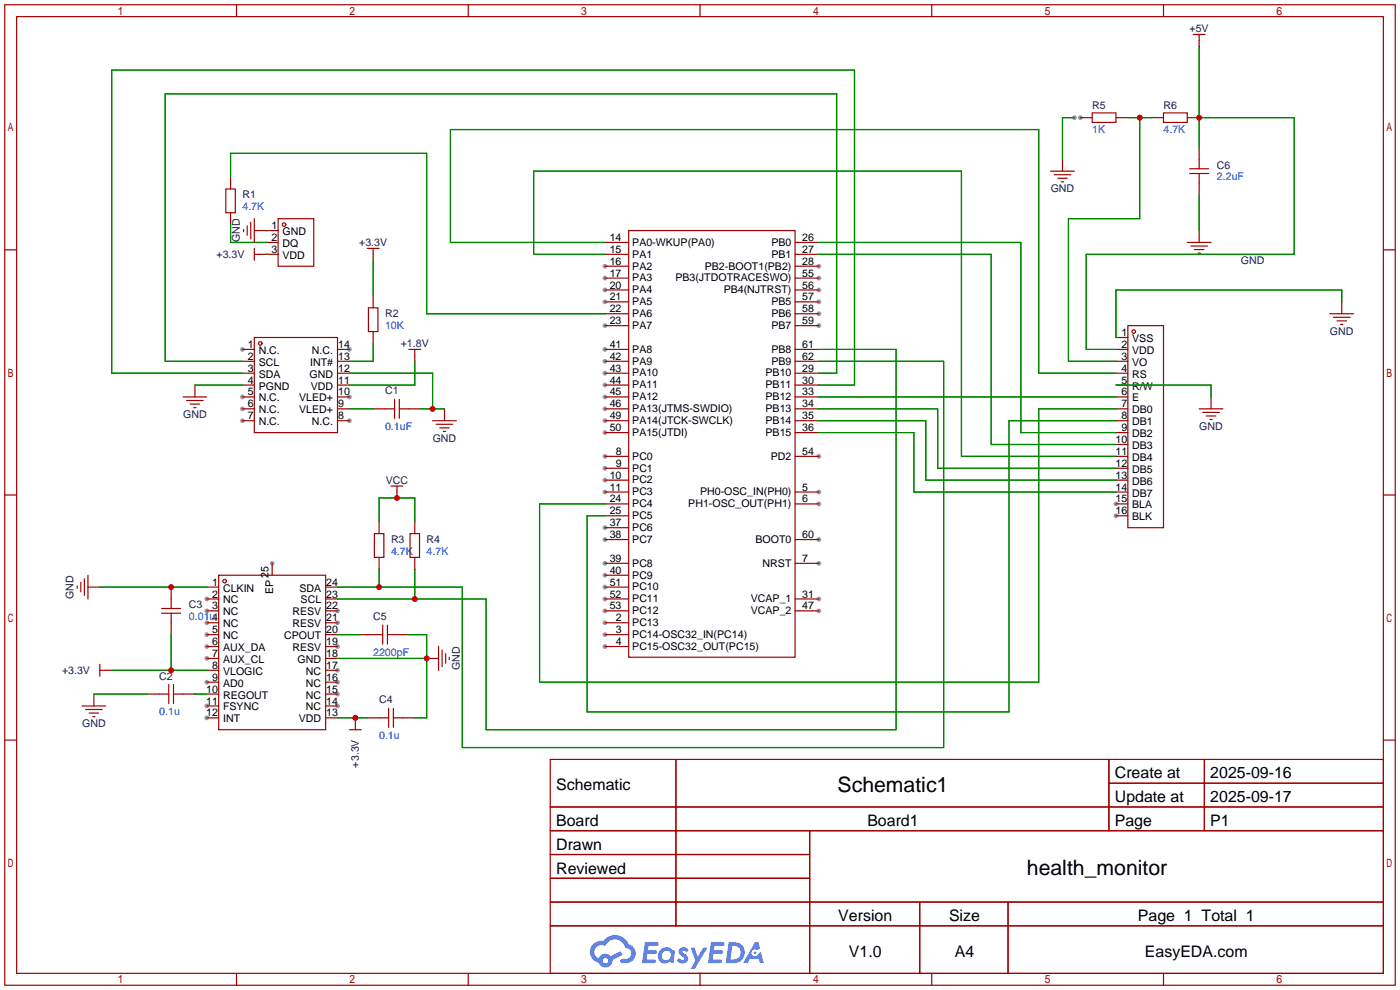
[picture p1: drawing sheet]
<svg xmlns="http://www.w3.org/2000/svg" width="299mm" height="212mm" viewBox="0 0 299 212" stroke-linecap="round" stroke-linejoin="round" font-family="sans-serif">
<g fill="#999">
<circle cx="129.3" cy="56.9" r=".51"/>
<circle cx="129.3" cy="59.4" r=".51"/>
<circle cx="129.3" cy="62" r=".51"/>
<circle cx="129.3" cy="64.5" r=".51"/>
<circle cx="129.3" cy="69.6" r=".51"/>
<circle cx="175" cy="56.9" r=".51"/>
<circle cx="129.3" cy="74.7" r=".51"/>
<circle cx="129.3" cy="77.2" r=".51"/>
<circle cx="129.3" cy="79.8" r=".51"/>
<circle cx="129.3" cy="82.3" r=".51"/>
<circle cx="129.3" cy="84.8" r=".51"/>
<circle cx="129.3" cy="87.4" r=".51"/>
<circle cx="129.3" cy="89.9" r=".51"/>
<circle cx="129.3" cy="92.5" r=".51"/>
<circle cx="175" cy="59.4" r=".51"/>
<circle cx="175" cy="62" r=".51"/>
<circle cx="175" cy="64.5" r=".51"/>
<circle cx="175" cy="67.1" r=".51"/>
<circle cx="175" cy="69.6" r=".51"/>
<circle cx="129.3" cy="133.1" r=".51"/>
<circle cx="129.3" cy="135.6" r=".51"/>
<circle cx="129.3" cy="138.2" r=".51"/>
<circle cx="129.3" cy="97.5" r=".51"/>
<circle cx="129.3" cy="100.1" r=".51"/>
<circle cx="129.3" cy="102.6" r=".51"/>
<circle cx="129.3" cy="105.2" r=".51"/>
<circle cx="129.3" cy="112.8" r=".51"/>
<circle cx="129.3" cy="115.3" r=".51"/>
<circle cx="129.3" cy="120.4" r=".51"/>
<circle cx="129.3" cy="122.9" r=".51"/>
<circle cx="129.3" cy="125.5" r=".51"/>
<circle cx="129.3" cy="128" r=".51"/>
<circle cx="129.3" cy="130.6" r=".51"/>
<circle cx="175" cy="97.5" r=".51"/>
<circle cx="175" cy="105.2" r=".51"/>
<circle cx="175" cy="107.7" r=".51"/>
<circle cx="175" cy="120.4" r=".51"/>
<circle cx="175" cy="128" r=".51"/>
<circle cx="175" cy="130.6" r=".51"/>
<circle cx="175" cy="115.3" r=".51"/>
<circle cx="74.7" cy="74.7" r=".51"/>
<circle cx="74.7" cy="84.8" r=".51"/>
<circle cx="74.7" cy="89.9" r=".51"/>
<circle cx="51.8" cy="89.9" r=".51"/>
<circle cx="51.8" cy="87.4" r=".51"/>
<circle cx="51.8" cy="84.8" r=".51"/>
<circle cx="51.8" cy="74.7" r=".51"/>
<circle cx="44.2" cy="128" r=".51"/>
<circle cx="44.2" cy="130.6" r=".51"/>
<circle cx="44.2" cy="133.1" r=".51"/>
<circle cx="44.2" cy="135.6" r=".51"/>
<circle cx="44.2" cy="138.2" r=".51"/>
<circle cx="44.2" cy="140.7" r=".51"/>
<circle cx="44.2" cy="145.8" r=".51"/>
<circle cx="44.2" cy="150.9" r=".51"/>
<circle cx="44.2" cy="153.4" r=".51"/>
<circle cx="72.1" cy="150.9" r=".51"/>
<circle cx="72.1" cy="148.3" r=".51"/>
<circle cx="72.1" cy="145.8" r=".51"/>
<circle cx="72.1" cy="143.3" r=".51"/>
<circle cx="72.1" cy="138.2" r=".51"/>
<circle cx="72.1" cy="133.1" r=".51"/>
<circle cx="72.1" cy="130.6" r=".51"/>
<circle cx="58.2" cy="120.4" r=".51"/>
<circle cx="238.5" cy="110.2" r=".51"/>
<circle cx="238.5" cy="107.7" r=".51"/>
<circle cx="230.9" cy="25.1" r=".51"/>
<circle cx="229.6" cy="25.1" r=".51"/>
</g>
<g fill="none" stroke="#a10000" stroke-width=".25">
<path d="M1 1h297.2v209.6h-297.2zM3.6 3.6h292.1v204.4h-292.1zM50.5 1v2.6M100.1 1v2.6M149.6 1v2.6M199.1 1v2.6M248.7 1v2.6M1 53.4h2.6M295.7 53.4h2.5M1 105.8h2.6M295.7 105.8h2.5M1 158.2h2.6"/>
<path d="M295.7 158.2h2.5M117.6 162.3h178.1v45.7h-178.1zM117.6 172.5h178.1M117.6 177.5h178.1M144.5 162.3v35.6M173 177.5v30.5M237 162.3v15.2M237 167.4h58.7M257.4 162.3v15.2M117.6 182.6h55.4M117.6 192.8h178.1M117.6 187.7h55.4"/>
<path d="M117.6 197.9h178.1M196.6 192.8v15.2M215.4 192.8v15.2M50.5 208v2.6M100.1 208v2.6M149.6 208v2.6M199.1 208v2.6M248.7 208v2.6"/>
</g>
<g fill="#5487ff">
<path d="M145.3 202.7a1.3 1.3 0 0 1 1.9 .3l-.4 .6a.54 .54 0 0 0-.9-.2l.1 .2a1.34 1.34 0 0 1 .9 1.8 1.47 1.47 0 0 1-2.3-.1l.5-.6 .8 .5a.31 .31 0 0 0 .4-.3 .31 .31 0 0 0-.3-.4 1.12 1.12 0 0 1-.7-1.8z"/>
<path d="M147.6 202.5h.9l.6 2 1.2-2h.9l-2.7 4.6h-.9l1-1.7z"/>
<path d="M137.8 201.4h1.7a1.31 1.31 0 0 1 1.2 .2 .4 .4 0 0 1-.3 .5l-1.8 .1-.1 .9h1.6a.4 .4 0 0 1 .4 .4 .4 .4 0 0 1-.5 .4h-1.6l-.2 1.2h1.4a.46 .46 0 0 1 .5 0 .46 .46 0 0 1 .1 .5l-.4 .2h-2.6z"/>
<path d="M151.9 201.4h1.7a1.32 1.32 0 0 1 1.2 .2 .39 .39 0 0 1-.3 .5l-1.8 .1-.1 .9h1.6a.4 .4 0 0 1 .4 .4 .4 .4 0 0 1-.4 .4h-1.7l-.2 1.2h1.4a.46 .46 0 0 1 .5 0 .46 .46 0 0 1 .1 .5l-.4 .2h-2.6z"/>
<path d="M161.3 201.4h.8l.3 1.3-.6 .4a.75 .75 0 0 0-1.1 .3 .75 .75 0 0 0 .5 1 .75 .75 0 0 0 .9-.7l.5-.2 .6 2.3h-.8l-.3-.9h-1.8l-.5 .9h-1z"/>
<path d="M155.7 201.4l-.6 4.4h1.5a2.27 2.27 0 0 0 2.6-2.2 2.27 2.27 0 0 0-2.7-2.2zM156.5 202.1a1.5 1.5 0 0 1 1.8 1.6 1.5 1.5 0 0 1-1.9 1.4h-.3z"/>
<path d="M141.2 203a1.6 1.6 0 0 0-.3 2.3 1.6 1.6 0 0 0 2.3 .2l.7 .3 .3-2.4-.1-.3-.5-.1a1.58 1.58 0 0 0-2.4 0zM141.8 203.5a.98 .98 0 0 1 1.6 .4 .98 .98 0 0 1-1.1 1.3 .94 .94 0 0 1-.9-.7 .94 .94 0 0 1 .4-1z"/>
<path d="M126.8 201.8a2.37 2.37 0 0 0 1.1 4 1.54 1.54 0 0 0 1.8 1 1.54 1.54 0 0 0 1.2-1.6l2.2-1.1-.5-.8-2 1a1.57 1.57 0 0 0-2.7 .5 1.5 1.5 0 0 1-.7-2.1 1.5 1.5 0 0 1 2.2-.5 2.23 2.23 0 0 1 2.3-1.4 2.23 2.23 0 0 1 2 1.8 1.16 1.16 0 0 1 1.2 1.1 1.16 1.16 0 0 1-1.1 1.2h-.7a.47 .47 0 0 0-.5 .4 .47 .47 0 0 0 .4 .5 2.17 2.17 0 0 0 2.5-.9 2.17 2.17 0 0 0-.3-2.7l-.8-.4a3.2 3.2 0 0 0-5.5-.7l-1.1 .1zM128.8 205.3a.6 .6 0 0 1 1.2 0 .6 .6 0 0 1-1.2 0z"/>
<circle cx="161.4" cy="203.6" r=".28"/>
</g>
<g fill="none" stroke="#a10000" stroke-width=".25">
<path d="M255 7.4h2.6M256.3 7.4v2.5M49.3 37.8v2.6M224.5 36.6h5.1M225.3 37.3h3.6M226.1 38.1h2M226.8 38.9h.5M227.1 34v2.6M230.9 25.1h2.5M233.4 24.1h5.1v2.1h-5.1zM238.5 25.1h2.5M246.1 25.1h2.6"/>
<path d="M248.7 24.1h5v2.1h-5zM253.7 25.1h2.6M254.3 36.1h4M254.3 37.1h4M256.3 31.5v4.6M256.3 37.1v4.6M48.3 40.4h2v5.1h-2zM49.3 45.5v2.5M52.1 49v.5M52.8 48.3v2M53.6 47.5v3.6M54.4 54.4h5"/>
<path d="M54.4 49.3h5M54.4 46.7v5.1M54.4 53.1v2.5M56.9 51.8h2.5M59.4 46.7h7.7v10.2h-7.7zM78.5 53.1h2.5M79.8 53.1v2.5M129.3 51.8h5.1M129.3 54.4h5.1M129.3 56.9h5.1M129.3 59.4h5.1M134.4 49.3h35.5v91.2h-35.5z"/>
<path d="M169.9 51.8h5.1M169.9 54.4h5.1M169.9 56.9h5.1M169.9 59.4h5.1M253.7 51.8h5.1M254.5 52.6h3.6M255.3 53.3h2M256 54.1h.5M256.3 49.3v2.5M51.8 79.8h2.6M51.8 74.7h2.6M51.8 77.2h2.6"/>
<path d="M54.4 72.1h17.7v20.4h-17.7zM72.1 79.8h2.6M72.1 74.7h2.6M72.1 77.2h2.6M78.7 65.8h2.1v5.1h-2.1zM79.8 63.2v2.6M79.8 70.9v2.5M87.4 74.7h2.5M88.6 74.7v2.5M129.3 62h5.1M129.3 64.5h5.1M129.3 67.1h5.1"/>
<path d="M129.3 69.6h5.1M129.3 79.8h5.1M129.3 74.7h5.1M129.3 77.2h5.1M169.9 62h5.1M169.9 64.5h5.1M169.9 67.1h5.1M169.9 69.6h5.1M169.9 79.8h5.1M169.9 74.7h5.1M169.9 77.2h5.1M238.5 79.8h2.5"/>
<path d="M238.5 74.7h2.5M238.5 77.2h2.5M238.5 72.1h2.5M241 69.6h7.7v43.2h-7.7zM284.2 67.1h5.1M285 67.8h3.5M285.8 68.6h2M286.5 69.3h.5M286.8 64.5v2.6M39.1 84.8h5.1M39.9 85.6h3.5M40.6 86.4h2.1"/>
<path d="M41.4 87.1h.5M41.7 82.3v2.5M51.8 82.3h2.6M51.8 84.8h2.6M51.8 87.4h2.6M51.8 89.9h2.6M72.1 82.3h2.6M72.1 84.8h2.6M72.1 87.4h2.6M72.1 89.9h2.6M79.8 87.4h4.5M84.3 85.3v4.1"/>
<path d="M85.3 87.4h4.6M85.3 85.3v4.1M92.5 89.9h5M93.2 90.7h3.6M94 91.4h2M94.7 92.2h.5M95 87.4v2.5M129.3 82.3h5.1M129.3 84.8h5.1M129.3 87.4h5.1M129.3 89.9h5.1M129.3 92.5h5.1"/>
<path d="M129.3 97.5h5.1M169.9 82.3h5.1M169.9 84.8h5.1M169.9 87.4h5.1M169.9 89.9h5.1M169.9 92.5h5.1M169.9 97.5h5.1M238.5 82.3h2.5M238.5 84.8h2.5M238.5 87.4h2.5M238.5 89.9h2.5M238.5 92.5h2.5"/>
<path d="M238.5 97.5h2.5M238.5 95h2.5M256.3 87.4h5.1M257 88.1h3.6M257.8 88.9h2M258.6 89.7h.5M258.8 84.8v2.6M80 114h2v5.1h-2zM81 111.5v2.5M81 119.1v2.6M83.6 103.9h2.5M84.8 103.9v2.5"/>
<path d="M87.6 114h2.1v5.1h-2.1zM88.6 111.5v2.5M88.6 119.1v2.6M129.3 100.1h5.1M129.3 102.6h5.1M129.3 105.2h5.1M129.3 107.7h5.1M129.3 110.2h5.1M129.3 112.8h5.1M129.3 115.3h5.1M169.9 105.2h5.1M169.9 107.7h5.1"/>
<path d="M169.9 115.3h5.1M238.5 100.1h2.5M238.5 102.6h2.5M238.5 105.2h2.5M238.5 107.7h2.5M238.5 110.2h2.5M16.5 125.2v.5M17.3 124.5v2M18 123.7v3.6M18.8 125.5h2.5M18.8 122.9v5.1M34.5 130h4.1"/>
<path d="M34.5 131.1h4.1M36.6 125.5v4.5M36.6 131.1v4.5M44.2 133.1h2.5M44.2 135.6h2.5M44.2 138.2h2.5M44.2 125.5h2.5M44.2 128h2.5M44.2 130.6h2.5M46.7 122.9h22.9v33.1h-22.9zM58.2 120.4v2.5M69.6 133.1h2.5"/>
<path d="M69.6 135.6h2.5M69.6 138.2h2.5M69.6 125.5h2.5M69.6 128h2.5M69.6 130.6h2.5M77.2 135.6h4.6M81.8 133.6v4.1M82.8 135.6h4.6M82.8 133.6v4.1M93.7 138.2v5.1M94.5 138.9v3.6M95.2 139.7v2"/>
<path d="M129.3 133.1h5.1M129.3 135.6h5.1M129.3 138.2h5.1M129.3 120.4h5.1M129.3 122.9h5.1M129.3 125.5h5.1M129.3 128h5.1M129.3 130.6h5.1M169.9 120.4h5.1M169.9 128h5.1M169.9 130.6h5.1M17.5 150.9h5.1"/>
<path d="M18.3 151.6h3.5M19 152.4h2.1M19.8 153.2h.5M20.1 148.3v2.6M21.3 143.3h2.6M21.3 142v2.5M31.5 148.3h4.6M36.1 146.3v4.1M37.1 148.3h4.6M37.1 146.3v4.1M44.2 140.7h2.5M44.2 143.3h2.5"/>
<path d="M44.2 145.8h2.5M44.2 148.3h2.5M44.2 150.9h2.5M44.2 153.4h2.5M69.6 140.7h2.5M69.6 143.3h2.5M69.6 145.8h2.5M69.6 148.3h2.5M69.6 150.9h2.5M69.6 153.4h2.5M74.7 156h2.5M75.9 153.4v2.6"/>
<path d="M78.5 153.4h4.6M83.1 151.4v4M84.1 153.4h4.5M84.1 151.4v4M91.2 140.7h2.5M96 140.5v.5"/>
<circle cx="60.7" cy="48" r=".38"/>
<circle cx="55.6" cy="73.4" r=".38"/>
<circle cx="242.3" cy="70.9" r=".38"/>
<circle cx="48" cy="124.2" r=".38"/>
</g>
<g fill="none" stroke="#008700" stroke-width=".25">
<path d="M256.3 9.9v21.6M49.3 37.8v-5h41.9v34.3h38.1M229.6 25.1h-2.5v8.9M241 25.1h5.1M243.6 25.1v21.6h-15.3v30.5h10.2M256.3 25.1h20.3v29.3h-44.4v20.3h6.3M49.3 48v3.8h7.6M56.9 54.4h.1M56.9 49.3h.1M79.8 55.6v7.6M129.3 51.8h-33v-24.1h125.7v52.1h16.5M129.3 54.4h-15.3v-17.8h91.5v60.9h33"/>
<path d="M175 51.8h43.2v40.7h20.3M175 54.4h36.8v40.6h26.7M256.3 41.7v7.6M51.8 79.8h-27.9v-64.8h158.7v67.3h-7.6M51.8 77.2h-16.5v-57.1h143.5v59.7h-3.8M74.7 79.8h17.8v7.6M79.8 73.4v3.8h-5.1M88.6 77.2v5.1h-13.9M175 77.2h26.7v82.6h-102.9v-34.3h-26.7M175 74.7h16.5v81.3h-87.6v-28h-31.8M286.8 64.5v-2.5h-48.3v10.1M41.7 82.3h10.1"/>
<path d="M74.7 87.4h5.1M89.9 87.4h5.1M175 89.9h22.9v12.7h40.6M175 92.5h20.3v12.7h43.2M175 87.4h25.4v12.7h38.1M175 84.8h63.5M238.5 89.9h-22.9v62.2h-90.1v-41.9h3.8M238.5 82.3h20.3v2.5M238.5 87.4h-16.5v58.4h-106.7v-38.1h14M81 111.5v-5.1h7.6v5.1M21.3 125.5h22.9M36.6 135.6v7.7"/>
<path d="M72.1 135.6h5.1M81 121.7v3.8M87.4 135.6h3.8v17.8h-2.6M88.6 121.7v6.3M20.1 148.3h11.4M23.9 143.3h20.3M41.7 148.3h2.5M72.1 153.4h6.4M72.1 140.7h19.1"/>
</g>
<g fill="#c00">
<circle cx="88.6" cy="128" r=".63"/>
<circle cx="81" cy="125.5" r=".63"/>
<circle cx="92.5" cy="87.4" r=".63"/>
<circle cx="36.6" cy="125.5" r=".63"/>
<circle cx="36.6" cy="143.3" r=".63"/>
<circle cx="75.9" cy="153.4" r=".63"/>
<circle cx="91.2" cy="140.7" r=".63"/>
<circle cx="84.8" cy="106.4" r=".63"/>
<circle cx="256.3" cy="25.1" r=".63"/>
<circle cx="243.6" cy="25.1" r=".63"/>
</g>
<g font-size="4.5">
<text x="179" y="169.2">Schematic1</text>
<text x="219.5" y="187">health_monitor</text>
</g>
<g font-size="3.4">
<text x="238.3" y="166.4">Create at</text>
<text x="258.7" y="166.4">2025-09-16</text>
<text x="118.9" y="168.9">Schematic</text>
<text x="238.3" y="171.4">Update at</text>
<text x="258.7" y="171.4">2025-09-17</text>
<text x="118.9" y="176.5">Board</text>
<text x="185.4" y="176.5">Board1</text>
<text x="238.3" y="176.5">Page</text>
<text x="258.7" y="176.5">P1</text>
<text x="118.9" y="181.6">Drawn</text>
<text x="118.9" y="186.7">Reviewed</text>
<text x="179.2" y="196.8">Version</text>
<text x="202.8" y="196.8">Size</text>
<text x="243.2" y="196.8">Page 1 Total 1</text>
<text x="181.4" y="204.5">V1.0</text>
<text x="204.1" y="204.5">A4</text>
<text x="244.7" y="204.5">EasyEDA.com</text>
</g>
<g font-size="2.3" fill="#000080">
<text x="254.2" y="6.8">+5V</text>
<text x="233.4" y="23.3">R5</text>
<text x="248.7" y="23.3">R6</text>
<text x="224.6" y="41.1">GND</text>
<text x="260.1" y="36">C6</text>
<text x="51.8" y="42.4">R1</text>
<text x="51.3" y="51.8" transform="rotate(-90 51.3 51.8)">GND</text>
<text x="76.8" y="52.5">+3.3V</text>
<text x="46.3" y="55.1">+3.3V</text>
<text x="265.2" y="56.4">GND</text>
<text x="82.3" y="67.8">R2</text>
<text x="284.2" y="71.6">GND</text>
<text x="85.7" y="74.1">+1.8V</text>
<text x="39.1" y="89.4">GND</text>
<text x="82.3" y="84.3">C1</text>
<text x="92.5" y="94.5">GND</text>
<text x="256.3" y="91.9">GND</text>
<text x="82.4" y="103.3">VCC</text>
<text x="83.6" y="116">R3</text>
<text x="91.2" y="116">R4</text>
<text x="15.7" y="128" transform="rotate(-90 15.7 128)">GND</text>
<text x="40.4" y="130">C3</text>
<text x="79.8" y="132.6">C5</text>
<text x="13.3" y="144">+3.3V</text>
<text x="98.3" y="143.2" transform="rotate(-90 98.3 143.2)">GND</text>
<text x="34" y="145.3">C2</text>
<text x="17.5" y="155.4">GND</text>
<text x="81" y="150.3">C4</text>
<text x="76.7" y="164" transform="rotate(-90 76.7 164)">+3.3V</text>
</g>
<g font-size="2.3" fill="#00f">
<text x="233.4" y="28.4">1K</text>
<text x="248.7" y="28.4">4.7K</text>
<text x="260.1" y="38.6">2.2uF</text>
<text x="51.8" y="44.9">4.7K</text>
<text x="82.3" y="70.3">10K</text>
<text x="82.3" y="91.9">0.1uF</text>
<text x="83.6" y="118.6">4.7K</text>
<text x="91.2" y="118.6">4.7K</text>
<text x="40.4" y="132.6">0.01u4</text>
<text x="79.8" y="140.2">2200pF</text>
<text x="34" y="152.9">0.1u</text>
<text x="81" y="158">0.1u</text>
</g>
<g font-size="2.3">
<text x="58" y="49">1</text>
<text x="58" y="51.5">2</text>
<text x="60.4" y="50.2">GND</text>
<text x="60.4" y="52.8">DQ</text>
<text x="130.3" y="51.5">14</text>
<text x="135.1" y="52.5">PA0-WKUP(PA0)</text>
<text x="164.9" y="52.5">PB0</text>
<text x="171.4" y="51.5">26</text>
<text x="58" y="54">3</text>
<text x="60.4" y="55.3">VDD</text>
<text x="130.3" y="54">15</text>
<text x="130.3" y="56.6">16</text>
<text x="130.3" y="59.1">17</text>
<text x="135.1" y="55.1">PA1</text>
<text x="135.1" y="57.6">PA2</text>
<text x="150.6" y="57.6">PB2-BOOT1(PB2)</text>
<text x="164.9" y="55.1">PB1</text>
<text x="171.4" y="54">27</text>
<text x="171.4" y="56.6">28</text>
<text x="171.4" y="59.1">55</text>
<text x="130.3" y="61.7">20</text>
<text x="130.3" y="64.2">21</text>
<text x="135.1" y="60.1">PA3</text>
<text x="135.1" y="62.7">PA4</text>
<text x="135.1" y="65.2">PA5</text>
<text x="144.3" y="60.1">PB3(JTDOTRACESWO)</text>
<text x="154.7" y="62.7">PB4(NJTRST)</text>
<text x="164.9" y="65.2">PB5</text>
<text x="171.4" y="61.7">56</text>
<text x="171.4" y="64.2">57</text>
<text x="130.3" y="66.7">22</text>
<text x="130.3" y="69.3">23</text>
<text x="135.1" y="67.8">PA6</text>
<text x="135.1" y="70.3">PA7</text>
<text x="164.9" y="67.8">PB6</text>
<text x="164.9" y="70.3">PB7</text>
<text x="171.4" y="66.7">58</text>
<text x="171.4" y="69.3">59</text>
<text x="239.7" y="71.8">1</text>
<text x="53" y="76.9">2</text>
<text x="53" y="74.4">1</text>
<text x="55.3" y="75.6">N.C.</text>
<text x="66.7" y="75.6">N.C.</text>
<text x="72.3" y="74.4">14</text>
<text x="72.3" y="76.9">13</text>
<text x="130.3" y="74.4">41</text>
<text x="130.3" y="76.9">42</text>
<text x="135.1" y="75.4">PA8</text>
<text x="135.1" y="77.9">PA9</text>
<text x="164.9" y="75.4">PB8</text>
<text x="164.9" y="77.9">PB9</text>
<text x="171.4" y="74.4">61</text>
<text x="171.4" y="76.9">62</text>
<text x="239.7" y="76.9">3</text>
<text x="239.7" y="74.4">2</text>
<text x="242" y="75.6">VDD</text>
<text x="242" y="73.1">VSS</text>
<text x="53" y="82">4</text>
<text x="53" y="79.4">3</text>
<text x="55.3" y="83.3">PGND</text>
<text x="55.3" y="80.7">SDA</text>
<text x="55.3" y="78.2">SCL</text>
<text x="66.2" y="80.7">GND</text>
<text x="66.3" y="78.2">INT#</text>
<text x="66.4" y="83.3">VDD</text>
<text x="72.3" y="79.4">12</text>
<text x="72.3" y="82">11</text>
<text x="130.3" y="79.4">43</text>
<text x="130.3" y="82">44</text>
<text x="135.1" y="80.5">PA10</text>
<text x="135.1" y="83">PA11</text>
<text x="163.6" y="80.5">PB10</text>
<text x="163.6" y="83">PB11</text>
<text x="171.4" y="79.4">29</text>
<text x="171.4" y="82">30</text>
<text x="239.7" y="82">5</text>
<text x="239.7" y="79.4">4</text>
<text x="242" y="83.3">R/W</text>
<text x="242" y="80.7">RS</text>
<text x="242" y="78.2">VO</text>
<text x="53" y="89.6">7</text>
<text x="53" y="87.1">6</text>
<text x="53" y="84.5">5</text>
<text x="55.3" y="88.3">N.C.</text>
<text x="55.3" y="85.8">N.C.</text>
<text x="63.9" y="85.8">VLED+</text>
<text x="63.9" y="88.3">VLED+</text>
<text x="72.3" y="84.5">10</text>
<text x="72.3" y="87.1">9</text>
<text x="72.3" y="89.6">8</text>
<text x="130.3" y="84.5">45</text>
<text x="130.3" y="87.1">46</text>
<text x="130.3" y="89.6">49</text>
<text x="135.1" y="85.5">PA12</text>
<text x="135.1" y="88.1">PA13(JTMS-SWDIO)</text>
<text x="163.6" y="85.5">PB12</text>
<text x="163.6" y="88.1">PB13</text>
<text x="171.4" y="84.5">33</text>
<text x="171.4" y="87.1">34</text>
<text x="171.4" y="89.6">35</text>
<text x="239.7" y="89.6">8</text>
<text x="239.7" y="87.1">7</text>
<text x="239.7" y="84.5">6</text>
<text x="242" y="88.3">DB0</text>
<text x="242" y="85.8">E</text>
<text x="55.3" y="90.9">N.C.</text>
<text x="66.7" y="90.9">N.C.</text>
<text x="130.3" y="92.1">50</text>
<text x="135.1" y="90.6">PA14(JTCK-SWCLK)</text>
<text x="135.1" y="93.2">PA15(JTDI)</text>
<text x="163.6" y="90.6">PB14</text>
<text x="163.6" y="93.2">PB15</text>
<text x="171.4" y="92.1">36</text>
<text x="238.4" y="94.7">10</text>
<text x="239.7" y="92.1">9</text>
<text x="242" y="96">DB3</text>
<text x="242" y="93.4">DB2</text>
<text x="242" y="90.9">DB1</text>
<text x="131.6" y="97.2">8</text>
<text x="131.6" y="99.8">9</text>
<text x="135.1" y="98.2">PC0</text>
<text x="135.1" y="100.8">PC1</text>
<text x="164.8" y="98.2">PD2</text>
<text x="171.4" y="97.2">54</text>
<text x="238.4" y="99.8">12</text>
<text x="238.4" y="97.2">11</text>
<text x="242" y="101">DB5</text>
<text x="242" y="98.5">DB4</text>
<text x="130.3" y="102.3">10</text>
<text x="130.3" y="104.8">11</text>
<text x="130.3" y="107.4">24</text>
<text x="135.1" y="103.3">PC2</text>
<text x="135.1" y="105.9">PC3</text>
<text x="149.6" y="105.9">PH0-OSC_IN(PH0)</text>
<text x="171.4" y="104.8">5</text>
<text x="171.4" y="107.4">6</text>
<text x="238.4" y="107.4">15</text>
<text x="238.4" y="104.8">14</text>
<text x="238.4" y="102.3">13</text>
<text x="242" y="106.1">DB7</text>
<text x="242" y="103.6">DB6</text>
<text x="130.3" y="109.9">25</text>
<text x="130.3" y="112.5">37</text>
<text x="135.1" y="108.4">PC4</text>
<text x="135.1" y="110.9">PC5</text>
<text x="135.1" y="113.5">PC6</text>
<text x="147.1" y="108.4">PH1-OSC_OUT(PH1)</text>
<text x="238.4" y="109.9">16</text>
<text x="242" y="111.2">BLK</text>
<text x="242" y="108.7">BLA</text>
<text x="130.3" y="115">38</text>
<text x="135.1" y="116">PC7</text>
<text x="161.5" y="116">BOOT0</text>
<text x="171.4" y="115">60</text>
<text x="45.3" y="125.2">1</text>
<text x="57.4" y="123.4" transform="rotate(-90 57.4 123.4)">25</text>
<text x="69.7" y="125.2">24</text>
<text x="130.3" y="120.1">39</text>
<text x="130.3" y="122.6">40</text>
<text x="130.3" y="125.2">51</text>
<text x="135.1" y="121.1">PC8</text>
<text x="135.1" y="123.6">PC9</text>
<text x="163" y="121.1">NRST</text>
<text x="171.4" y="120.1">7</text>
<text x="45.3" y="127.7">2</text>
<text x="45.3" y="130.2">3</text>
<text x="47.7" y="126.4">CLKIN</text>
<text x="47.7" y="129">NC</text>
<text x="47.7" y="131.5">NC</text>
<text x="58.4" y="127" transform="rotate(-90 58.4 127)">EP</text>
<text x="62.5" y="131.5">RESV</text>
<text x="64" y="126.4">SDA</text>
<text x="64.2" y="129">SCL</text>
<text x="69.7" y="130.2">22</text>
<text x="69.7" y="127.7">23</text>
<text x="130.3" y="127.7">52</text>
<text x="130.3" y="130.2">53</text>
<text x="135.1" y="126.2">PC10</text>
<text x="135.1" y="128.7">PC11</text>
<text x="135.1" y="131.3">PC12</text>
<text x="160.5" y="128.7">VCAP_1</text>
<text x="160.5" y="131.3">VCAP_2</text>
<text x="171.4" y="127.7">31</text>
<text x="171.4" y="130.2">47</text>
<text x="45.3" y="135.3">5</text>
<text x="45.3" y="137.9">6</text>
<text x="47.7" y="134.1">NC</text>
<text x="47.7" y="136.6">NC</text>
<text x="60.7" y="136.6">CPOUT</text>
<text x="62.5" y="134.1">RESV</text>
<text x="69.7" y="137.9">19</text>
<text x="69.7" y="135.3">20</text>
<text x="69.7" y="132.8">21</text>
<text x="131.6" y="132.8">2</text>
<text x="131.6" y="135.3">3</text>
<text x="131.6" y="137.9">4</text>
<text x="135.1" y="133.8">PC13</text>
<text x="135.1" y="136.3">PC14-OSC32_IN(PC14)</text>
<text x="45.3" y="140.4">7</text>
<text x="45.3" y="142.9">8</text>
<text x="47.7" y="139.1">AUX_DA</text>
<text x="47.7" y="141.7">AUX_CL</text>
<text x="62.5" y="139.1">RESV</text>
<text x="63.6" y="141.7">GND</text>
<text x="69.7" y="142.9">17</text>
<text x="69.7" y="140.4">18</text>
<text x="135.1" y="138.9">PC15-OSC32_OUT(PC15)</text>
<text x="44.1" y="148">10</text>
<text x="45.3" y="145.5">9</text>
<text x="47.7" y="144.2">VLOGIC</text>
<text x="47.7" y="146.8">AD0</text>
<text x="47.7" y="149.3">REGOUT</text>
<text x="65.4" y="149.3">NC</text>
<text x="65.4" y="146.8">NC</text>
<text x="65.4" y="144.2">NC</text>
<text x="69.7" y="148">15</text>
<text x="69.7" y="145.5">16</text>
<text x="44.1" y="150.6">11</text>
<text x="44.1" y="153.1">12</text>
<text x="47.7" y="151.8">FSYNC</text>
<text x="47.7" y="154.4">INT</text>
<text x="63.9" y="154.4">VDD</text>
<text x="65.4" y="151.8">NC</text>
<text x="69.7" y="153.1">13</text>
<text x="69.7" y="150.6">14</text>
</g>
</svg>
